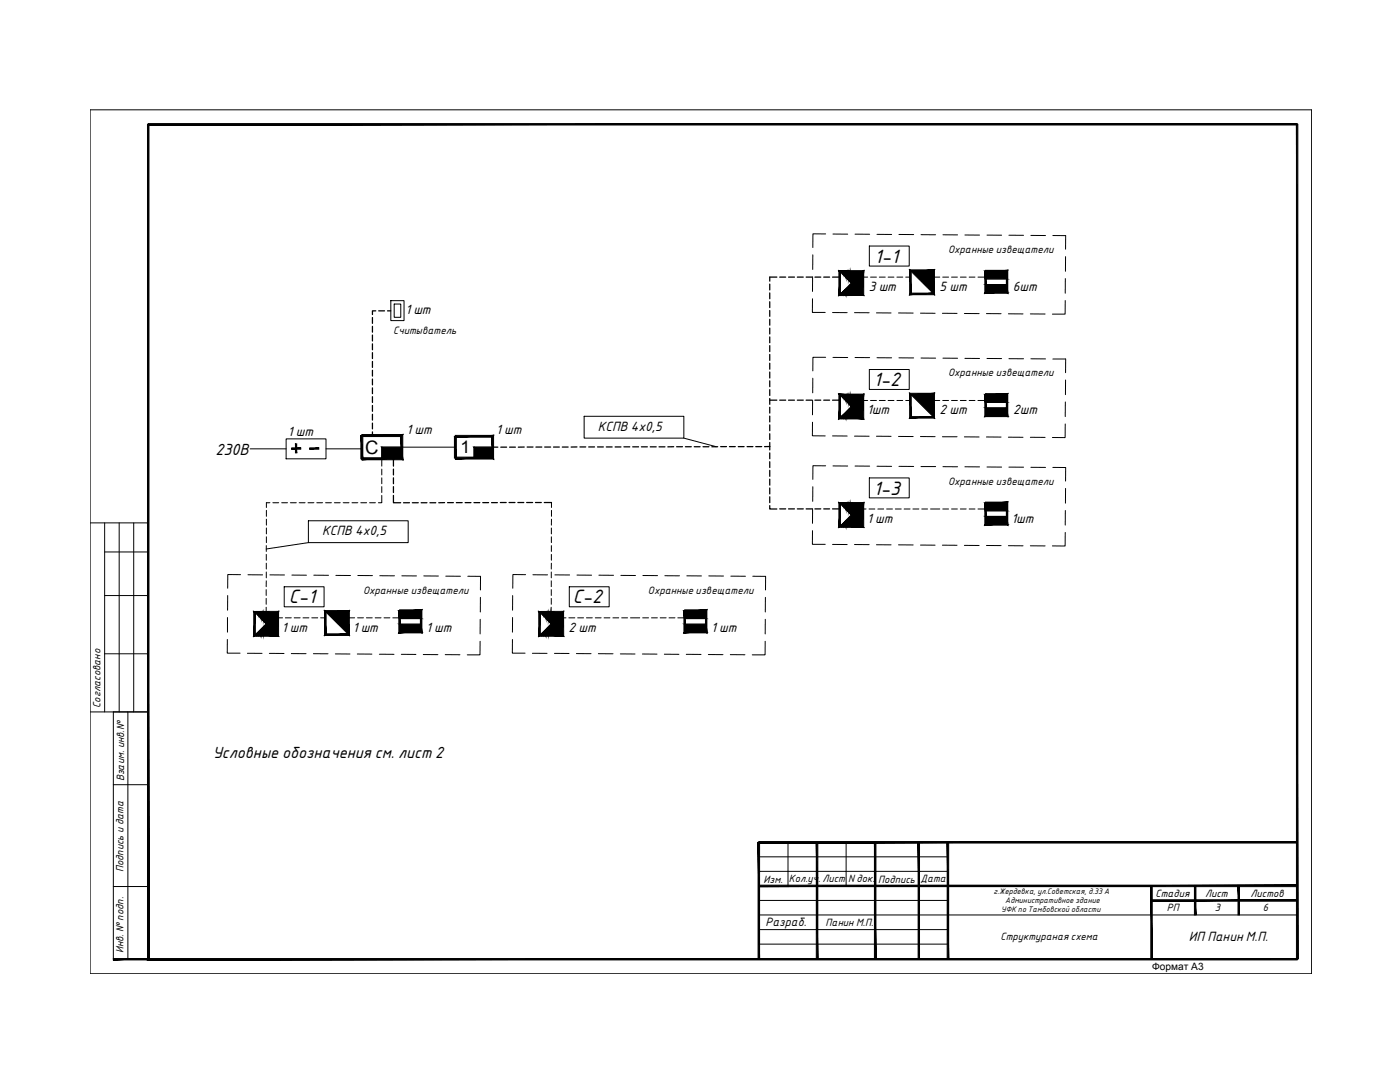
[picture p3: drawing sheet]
<svg xmlns="http://www.w3.org/2000/svg" width="279mm" height="216mm" viewBox="0 0 279 216" stroke-linecap="round" stroke-linejoin="round" font-family="sans-serif">
<!-- layer: DESC -->
<g fill="none" stroke="#000" stroke-width=".2">
<path d="M18 21.9h243.8v172.4h-243.8zM78 60h2.6v4h-2.6zM162.2 59.6l-.1 2.7h2.6M162.2 55.2v3M162.2 50.8v3M164.8 46.7h-2.6v2.7M166.2 46.7h3M170.6 46.7h3M172.2 55.3h1M173.5 49.1h8v4h-8zM173.7 55.3h1.2M175 46.8h2.9"/>
<path d="M175.5 55.3h1.2M177.2 55.3h1.2M179 55.3h1.2M179.4 46.8h2.9M180.8 55.3h.9M183.8 46.8h2.9M186.3 55.3h1.3M188.1 55.3h1.2M188.2 46.8l2.9 .1M189.9 55.3h1.2M191.7 55.3h1.1M192.6 46.9h2.9"/>
<path d="M193.4 55.3h1.2M195.2 55.3h1.2M196.7 54.1h4.3v1.6h-4.3zM196.7 56.8h4.3v1.6h-4.3zM197 46.9h2.9M201.4 46.9l2.9 .1M205.7 47h3M210.1 47h2.6v2.7M212.6 60v2.7h-2.6M212.6 55.6v2.9M212.7 51.2l-.1 2.9M78.7 60.7h1.3v2.6h-1.3z"/>
<path d="M162.2 79.8v3M162.2 75.5v2.9M164.8 71.3h-2.6v2.7M166.2 62.4h2.9M166.2 71.3h3M170.5 62.4h3M170.6 71.3l3 .1M172.2 79.9h1M173.5 73.7h8v4h-8zM173.7 79.9h1.2M174.9 62.4h2.9M175 71.4h2.9"/>
<path d="M175.5 79.9h1.2M177.2 79.9h1.2M179 79.9h1.2M179.3 62.4l2.9 .1M179.4 71.4h2.9M180.8 79.9h.9M183.7 62.5h2.9M183.8 71.4l2.9 .1M186.3 79.9h1.3M188.1 62.5h2.9M188.1 79.9h1.2M188.2 71.5h2.9"/>
<path d="M189.9 79.9h1.2M191.7 79.9h1.1M192.5 62.6h2.9M192.6 71.5h2.9M193.4 79.9h1.2M195.2 79.9h1.2M196.7 78.7h4.3v1.6h-4.3zM196.9 62.6h2.9M197 71.5l2.9 .1M201.2 62.6h3M201.4 71.6h2.9M205.6 62.6l3 .1"/>
<path d="M205.7 71.6h3M210.1 71.6h2.6v2.8M212.7 75.8l-.1 2.9M49.9 89.6h7.2M57.1 87.6h8v4h-8zM65.1 89.6h7.1M76.2 91.6h.1M76.2 98.9v1.4h-.7M76.2 91.6v1.4M76.2 93.6v1.2M76.2 95.3v1.2M76.2 97.1v1.2"/>
<path d="M80.2 89.9h.1M90.9 89.2h-14.7v2.4M94.6 91.4h.1M98.3 89.2h-3.7v2.2M116.6 83.1h19.9v4.3h-19.9zM136.5 87.4l6.5 1.7M162.2 84.3l-.1 2.7h2.6M162.2 97.1v2.9M164.8 92.9h-2.6v2.8M166.2 87h2.9M166.2 93h3M170.5 87h3"/>
<path d="M170.6 93h3M173.5 95.4h8v3.9h-8zM174.9 87l2.9 .1M175 93l2.9 .1M179.3 87.1h2.9M179.4 93.1h2.9M183.7 87.1h2.9M183.8 93.1h2.9M188.1 87.2h2.9M188.2 93.1h2.9M192.5 87.2h2.9M192.6 93.1l2.9 .1"/>
<path d="M196.7 81.4h4.3v1.6h-4.3zM196.9 87.2h2.9M197 93.2h2.9M201.2 87.2l3 .1M201.4 93.2h2.9M205.6 87.3h3M205.7 93.2l3 .1M210.1 93.3h2.6v2.7M212.6 84.6v2.7h-2.6M212.6 80.2v2.9M212.7 97.5l-.1 2.9M18 104.3h11.6"/>
<path d="M20.9 104.3v37.8M20.9 110.1h8.7M20.9 118.8h8.7M23.8 104.3v37.8M26.7 104.3v37.8M45.4 118.8v3M48 114.7l-2.5-.1-.1 2.8M49.5 114.7h2.9M53.1 117.7v1.1M53.1 119.4v1.2M53.1 108.9v1.1M53.1 110.6v1.2"/>
<path d="M53.1 112.4v1.1M53.1 114.1v1.2M53.1 115.9v1.2M53.2 100.3v1M53.2 101.8v1.2M53.2 103.6v1.2M53.2 105.4v1.1M53.2 107.1v1.2M53.2 100.3h.7M53.9 114.7h2.9M54.5 100.3h1.1M56.2 100.3h1.2"/>
<path d="M56.7 117.1h8v4h-8zM57.9 100.3h1.2M58.2 114.8h3M59.7 100.3h1.2M61.5 100.3h1.1M61.5 103.9h20v4.4h-20zM61.5 108.3l-8.4 1.2M62.6 114.8h3M63.2 100.3h1.2M65 100.3h1.1M66.7 100.3h1.2M67 114.8h2.9"/>
<path d="M68.5 100.3h1.2M70.2 100.3h1.2M71.4 114.8l2.9 .1M72 100.3h1.2M73.8 100.3h1.1M75.8 114.9h2.9M80.2 114.9h2.9M84.6 114.9h2.9M89 115h2.9M93.4 115h2.5v2.7M95.9 119.2v2.9M102.3 118.8v3"/>
<path d="M104.9 114.7l-2.5-.1-.1 2.8M106.4 114.7h2.9M110 114.1v1.2M110 115.9v1.2M110 117.7v1.1M110 119.4v1.2M110 105.4v1.1M110 107.1v1.2M110 108.9v1.1M110 110.6v1.2M110 112.4v1.1M110.1 103.6l-.1 1.2"/>
<path d="M110.1 100.3v1M110.1 101.8v1.2M110.7 114.7h3M113.6 117.1h8v4h-8zM115.1 114.8h3M119.5 114.8h2.9M123.9 114.8h2.9M128.3 114.8l2.9 .1M132.7 114.9h2.9M137.1 114.9h2.9M141.4 114.9h3M145.9 115h2.9"/>
<path d="M150.2 115h2.6v2.7M152.8 119.2l-.1 2.9M162.2 105.9l-.1 2.7h2.6M162.2 101.5v2.9M166.2 108.6l2.9 .1M170.5 108.7h3M172.2 101.6h.6M173.4 101.6h1.2M174.9 108.7h2.9M175.2 101.6h1.2M176.9 101.6h1.2M178.7 101.6h1.2"/>
<path d="M179.3 108.7h2.9M180.4 101.6h1.2M182.2 101.6h1.2M183.7 108.8h2.9M184 101.6h1.1M185.7 101.6h1.9M188.1 108.8h2.9M188.1 101.6h1.2M189.9 101.6h1.2M191.7 101.6h1.1M192.5 108.8h2.9M193.4 101.6h1.2"/>
<path d="M195.2 101.6h1.2M196.7 100.3h4.3v1.6h-4.3zM196.7 103h4.3v1.6h-4.3zM196.9 108.8l2.9 .1M201.2 108.9h3M205.6 108.9h3M212.6 106.2v2.8l-2.6-.1M212.6 101.9v2.9M20.9 130.5h8.7M45.4 127.6v2.7h2.5M45.4 123.2v2.9M49.4 130.4h2.9"/>
<path d="M53.1 121.2v1M53.8 130.4h2.9M55.4 123.3h1M57 123.3h1.1M58.1 130.4h3M58.7 123.3h1.2M60.5 123.3h1.2M62.2 123.3h1.2M62.5 130.4l3 .1M64 123.3h.9M66.9 130.5h2.9M69.6 123.3h1.2"/>
<path d="M71.3 130.5h2.9M71.4 123.3h1.1M73.1 123.3h1.2M74.9 123.3h1.1M75.7 130.5l2.9 .1M76.6 123.3h1.2M78.4 123.3h1.2M79.7 121.8h4.3v1.6h-4.3zM79.7 124.6h4.3v1.5h-4.3zM80.1 130.6h2.9M84.5 130.6h2.9M88.9 130.6h2.9"/>
<path d="M95.8 128v2.7h-2.5M95.8 123.6v2.9M102.3 127.6l-.1 2.7h2.6M102.3 123.2v2.9M106.2 130.4h3M110 121.2v1M110.7 130.4h2.9M112.3 123.3h.7M113.5 123.3h1.2M115 130.4h3M115.3 123.3h1.2M117 123.3h1.2"/>
<path d="M118.8 123.3h1.2M119.4 130.4l2.9 .1M120.6 123.3h1.1M122.3 123.3h1.2M123.8 130.5h2.9M124.1 123.3h1.1M125.8 123.3h1.9M128.2 130.5h2.9M128.3 123.3h1.1M130 123.3h1.2M131.8 123.3h1.1M132.6 130.5l2.9 .1"/>
<path d="M133.5 123.3h1.2M135.3 123.3h1.2M136.6 121.8h4.3v1.6h-4.3zM136.6 124.6h4.3v1.5h-4.3zM137 130.6h2.9M141.4 130.6h2.9M145.7 130.6h3M152.7 128v2.7h-2.6M152.7 123.6v2.9M18 142.1h11.6M22.6 142.1v49.3M22.6 156.6h7"/>
<path d="M25.5 142.1v49.3M22.6 176.9h7M151.4 171h37.8M151.4 173.9h37.8M151.4 179.7h37.8M157.3 168.1v8.7M168.9 168.1v8.7M151.4 182.6h107.4M151.4 188.4h37.8M151.4 185.5h37.8"/>
</g>
<g fill="#000" stroke="#000" stroke-width=".2">
<path d="M181.8 54.2h4.4v4.3zM181.8 78.8h4.4v4.3zM65.1 122.1h4.3v4.4z"/>
<path d="M29.4 24.8l.3 166.5v-166.5zM29.4 24.8l.3 166.5-.3 .2zM29.4 191.5l229.5-.2h-229.2zM29.4 191.5l229.5-.2v.2z"/>
<path d="M29.6 24.9h229.3v-.2zM29.6 24.7h229.3l-229.3 .2z"/>
<path d="M168.2 54.3h.3l-.3 .3zM168.5 54.3l-.3 .3h.3z"/>
<path d="M168.5 54.3h.3l-.3 .6zM168.8 54.3l-.3 .6h.3z"/>
<path d="M168.5 58.4v.3h-.3zM168.2 58.4v.3l.3-.3z"/>
<path d="M168.8 54.3h.3l-.3 .9zM169.1 54.3l-.3 .9h.3z"/>
<path d="M168.8 58.1v.6h-.3zM168.5 58.1v.6l.3-.6z"/>
<path d="M169.1 54.3h.3l-.3 1.2zM169.4 54.3l-.3 1.2h.3z"/>
<path d="M169.1 57.8v.9h-.3zM168.8 57.8v.9l.3-.9z"/>
<path d="M169.3 54.3h.3l-.3 1.5zM169.6 54.3l-.3 1.5h.3z"/>
<path d="M169.4 57.5v1.2h-.3zM169.1 57.5v1.2l.3-1.2z"/>
<path d="M169.6 54.3h.3l-.3 1.8zM169.9 54.3l-.3 1.8h.4z"/>
<path d="M169.7 57.2v1.5h-.3zM169.4 57.2v1.5l.3-1.5z"/>
<path d="M169.9 54.3h.3l-.3 4.4zM170.2 54.3l-.3 4.4h.3z"/>
<path d="M170 56.9v1.8h-.4zM169.6 56.9v1.8l.4-1.8z"/>
<path d="M170 56.4l.2 .2-2.5 2.1zM167.7 58.7l.3 .2 2.2-2.3z"/>
<path d="M168 54.1l2.2 2.3-.2 .2zM167.8 54.3l2.2 2.3-2-2.5z"/>
<path d="M170.2 54.3h.3l-.3 4.4zM170.5 54.3l-.3 4.4h.3z"/>
<path d="M170.5 54.3h.3l-.3 4.4zM170.8 54.3l-.3 4.4h.3z"/>
<path d="M170.8 54.3h.3l-.3 4.4zM171.1 54.3l-.3 4.4h.3z"/>
<path d="M171.1 54.3h.3l-.3 4.4zM171.4 54.3l-.3 4.4h.3z"/>
<path d="M171.4 54.3h.3l-.3 4.4zM171.7 54.3l-.3 4.4h.3z"/>
<path d="M171.7 54.3h.3l-.3 4.4zM172 54.3l-.3 4.4h.4z"/>
<path d="M172.4 54v5l-.3-.3zM172.4 54l-.3 .3v4.4zM167.4 54h5l-.3 .3zM167.4 54l.3 .3h4.4zM167.4 54l.3 .3-.3 4.7zM167.7 54.3l-.3 4.7 .3-.3zM167.4 59l.3-.3 4.7 .3zM167.7 58.7l4.7 .3-.3-.3z"/>
<path d="M181.5 53.9l.4 .3 4.6-.3zM181.9 54.2l4.6-.3-.3 .3zM186.5 53.9l-.3 .3 .3 4.6zM186.2 54.2l.3 4.6-.3-.3zM181.5 58.8h5l-.3-.3zM181.5 58.8l.4-.3h4.3zM181.5 53.9v4.9l.4-.3zM181.5 53.9l.4 .3v4.3z"/>
<path d="M196.7 53.9v.3l4.4-.3zM196.7 54.2l4.4-.3-.3 .3zM200.8 54.2l.3 4.3v-4.6zM200.8 54.2l.3 4.3-.3-.3zM196.5 58.5h4.6l-.3-.3zM196.5 58.5l.3-.3h4zM196.5 54.1v4.4l.3-.3zM196.5 54.1h.3v4.1z"/>
<path d="M196.7 54.1l4.3 1.6v-1.6zM196.7 54.1l4.3 1.6h-4.3z"/>
<path d="M196.7 56.8l4.3 1.6v-1.6zM196.7 56.8l4.3 1.6h-4.3z"/>
<path d="M168.2 78.9h.3l-.3 .4zM168.5 78.9l-.3 .4h.3z"/>
<path d="M168.5 78.9h.3l-.3 .6zM168.8 78.9l-.3 .6h.3z"/>
<path d="M168.8 78.9h.3l-.3 .9zM169.1 78.9l-.3 .9h.3z"/>
<path d="M169.1 78.9h.3l-.3 1.2zM169.4 78.9l-.3 1.2h.3z"/>
<path d="M169.3 78.9h.3l-.3 1.5zM169.6 78.9l-.3 1.5h.3z"/>
<path d="M169.6 78.9h.3l-.3 1.8zM169.9 78.9l-.3 1.8h.4z"/>
<path d="M169.9 78.9h.3l-.3 4.4zM170.2 78.9l-.3 4.4h.3z"/>
<path d="M170.2 78.9h.3l-.3 4.4zM170.5 78.9l-.3 4.4h.3z"/>
<path d="M170.5 78.9h.3l-.3 4.4zM170.8 78.9l-.3 4.4h.3z"/>
<path d="M170.8 78.9h.3l-.3 4.4zM171.1 78.9l-.3 4.4h.3z"/>
<path d="M171.1 78.9h.3l-.3 4.4zM171.4 78.9l-.3 4.4h.3z"/>
<path d="M171.4 78.9h.3l-.3 4.4zM171.7 78.9l-.3 4.4h.3z"/>
<path d="M171.7 78.9h.3l-.3 4.4zM172 78.9l-.3 4.4h.4z"/>
<path d="M181.5 78.5l.4 .3 4.6-.3zM181.9 78.8l4.6-.3-.3 .3zM186.5 78.5l-.3 .3 .3 4.6zM186.2 78.8l.3 4.6-.3-.3zM181.5 83.4h5l-.3-.3zM181.5 83.4l.4-.3h4.3zM181.5 78.5v4.9l.4-.3zM181.5 78.5l.4 .3v4.3z"/>
<path d="M196.7 78.6v.2l4.4-.2zM196.7 78.8l4.4-.2-.3 .2zM201.1 78.6l-.3 .2 .3 4.3zM200.8 78.8l.3 4.3-.3-.2zM196.5 83.1h4.6l-.3-.2zM196.5 83.1l.3-.2h4zM196.5 78.7v4.4l.3-.2zM196.5 78.7h.3v4.2z"/>
<path d="M196.7 78.7l4.3 1.6v-1.6zM196.7 78.7l4.3 1.6h-4.3z"/>
<path d="M58.2 89.4v.2l1.8-.2zM58.2 89.6l1.8-.2v.2z"/>
<path d="M59 88.6l.2 1.8v-1.8zM59 88.6l.2 1.8h-.2z"/>
<path d="M61.8 89.4v.2l1.8-.2zM61.8 89.6l1.8-.2v.2z"/>
<path d="M72.2 86.7v.4l8.2-.4zM72.2 87.1l8.2-.4-.4 .4zM80.4 86.7l-.4 .4 .4 4.6zM80 87.1l.4 4.6-.4-.4zM72.2 91.7h8.2l-.4-.4zM72.2 91.3h7.8l-7.8 .4z"/>
<path d="M72 86.9l.4 4.7v-4.7zM72 86.9l.4 4.7h-.4z"/>
<path d="M76.2 89.2l4 2.4v-2.4zM76.2 89.2l4 2.4h-4z"/>
<path d="M90.9 86.9v.3l7.6-.3zM90.9 87.2l7.6-.3-.4 .3zM98.5 86.9l-.4 .3 .4 4.4zM98.1 87.2l.4 4.4-.4-.4zM90.9 91.6h7.6l-.4-.4zM90.9 91.2h7.2l-7.2 .4z"/>
<path d="M90.7 87.1l.4 4.3v-4.3zM90.7 87.1l.4 4.3h-.4z"/>
<path d="M94.6 89.2l3.7 2.2v-2.2zM94.6 89.2l3.7 2.2h-3.7z"/>
<path d="M168.5 83v.3h-.3zM168.2 83v.3l.3-.3z"/>
<path d="M168.8 82.7v.6h-.3zM168.5 82.7v.6l.3-.6z"/>
<path d="M169.1 82.4v1h-.3zM168.8 82.4v1l.3-1z"/>
<path d="M169.4 82.1v1.2h-.3zM169.1 82.1v1.2l.3-1.2z"/>
<path d="M169.7 81.8v1.5h-.3zM169.4 81.8v1.5l.3-1.5z"/>
<path d="M170 81.5v1.8h-.4zM169.6 81.5v1.8l.4-1.8z"/>
<path d="M170 81l.2 .2-2.5 2.1zM167.7 83.3l.3 .2 2.2-2.3z"/>
<path d="M168 78.7l2.2 2.3-.2 .2zM167.8 78.9l2.2 2.3-2-2.5z"/>
<path d="M172.4 78.6v5l-.3-.3zM172.1 78.9v4.4l.3-4.7zM167.4 78.6h5l-.3 .3zM167.4 78.6l.3 .3h4.4zM167.4 78.6l.3 .3-.3 4.7zM167.7 78.9l-.3 4.7 .3-.3zM167.4 83.6l.3-.3 4.7 .3zM167.7 83.3l4.7 .3-.3-.3z"/>
<path d="M196.7 81.4l4.3 1.6v-1.6zM196.7 81.4l4.3 1.6h-4.3z"/>
<path d="M168.2 100.5h.3l-.3 .4zM168.5 100.5l-.3 .4h.3z"/>
<path d="M168.5 100.5h.3l-.3 .7zM168.8 100.5l-.3 .7h.3z"/>
<path d="M168.5 104.6v.4h-.3zM168.2 104.6v.4l.3-.4z"/>
<path d="M168.8 100.5h.3l-.3 1zM169.1 100.5l-.3 1h.3z"/>
<path d="M168.8 104.3v.7h-.3zM168.5 104.3v.7l.3-.7z"/>
<path d="M169.1 100.5h.3l-.3 1.3zM169.4 100.5l-.3 1.3h.3z"/>
<path d="M169.1 104.1v.9h-.3zM168.8 104.1v.9l.3-.9z"/>
<path d="M169.3 100.5h.3l-.3 1.6zM169.6 100.5l-.3 1.6h.3z"/>
<path d="M169.4 103.7v1.3h-.3zM169.1 103.7v1.3l.3-1.3z"/>
<path d="M169.6 100.5h.3l-.3 1.9zM169.9 100.5l-.3 1.9 .4-.1z"/>
<path d="M169.7 103.4v1.6h-.3zM169.4 103.4v1.6l.3-1.6z"/>
<path d="M169.9 100.5h.3l-.3 4.5zM170.2 100.5l-.3 4.5h.3z"/>
<path d="M170 103.2v1.8h-.4zM169.6 103.2v1.8l.4-1.8z"/>
<path d="M170 102.7l.2 .2-2.5 2zM167.7 104.9l.3 .2 2.2-2.2z"/>
<path d="M168 100.4l2.2 2.2-.2 .2zM168 100.4l-.2 .2 2.2 2.2z"/>
<path d="M170.2 100.5h.3l-.3 4.5zM170.5 100.5l-.3 4.5h.3z"/>
<path d="M170.5 100.5h.3l-.3 4.5zM170.8 100.5l-.3 4.5h.3z"/>
<path d="M170.8 100.5h.3l-.3 4.5zM171.1 100.5l-.3 4.5h.3z"/>
<path d="M171.1 100.5h.3l-.3 4.5zM171.4 100.5l-.3 4.5h.3z"/>
<path d="M171.4 100.5h.3l-.3 4.5zM171.7 100.5l-.3 4.5h.3z"/>
<path d="M171.7 100.5h.3l-.3 4.5zM172 100.5l-.3 4.5h.4z"/>
<path d="M172.4 100.3v4.9l-.3-.3zM172.4 100.3l-.3 .3v4.3zM167.4 100.3h5l-.3 .3zM167.4 100.3l.3 .3h4.4zM167.4 100.3l.3 .3-.3 4.6zM167.7 100.6l-.3 4.6 .3-.3zM167.4 105.2l.3-.3 4.7 .3zM167.7 104.9l4.7 .3-.3-.3z"/>
<path d="M196.7 100.2v.3l4.4-.3zM196.7 100.5l4.4-.3-.3 .3zM201.1 100.2l-.3 .3 .3 4.3zM200.8 100.5l.3 4.3-.3-.3zM196.5 104.8h4.6l-.3-.3zM196.5 104.8l.3-.3h4zM196.5 100.3v4.5l.3-.3zM196.5 100.3h.3v4.2z"/>
<path d="M196.7 100.3l4.3 1.6v-1.6zM196.7 100.3l4.3 1.6h-4.3z"/>
<path d="M196.7 103l4.3 1.6v-1.6zM196.7 103l4.3 1.6h-4.3z"/>
<path d="M51.4 122.2h.3l-.3 .4zM51.7 122.2l-.3 .4h.3z"/>
<path d="M51.7 122.3h.3l-.3 .6zM52 122.3l-.3 .6h.3z"/>
<path d="M51.7 126.4v.3h-.3zM51.4 126.4v.3l.3-.3z"/>
<path d="M52 122.3h.3l-.3 .9zM52.3 122.3l-.3 .9h.3z"/>
<path d="M52 126.1v.6h-.3zM51.7 126.1v.6l.3-.6z"/>
<path d="M52.3 122.2h.3l-.3 1.3zM52.6 122.2l-.3 1.3h.3z"/>
<path d="M52.3 125.8v.9h-.3zM52 125.8v.9l.3-.9z"/>
<path d="M52.5 122.2h.4l-.3 1.6zM52.9 122.2l-.3 1.6h.3z"/>
<path d="M52.6 125.4v1.3h-.3zM52.3 125.4v1.3l.3-1.3z"/>
<path d="M52.9 122.3h.3l-.3 1.8zM53.2 122.3l-.3 1.8h.3z"/>
<path d="M52.9 125.2v1.5h-.3zM52.6 125.2v1.5l.3-1.5z"/>
<path d="M53.1 122.2h.3l-.3 4.5zM53.4 122.2l-.3 4.5h.3z"/>
<path d="M53.2 124.9v1.8h-.3zM52.9 124.9v1.8l.3-1.8z"/>
<path d="M53.2 124.4l.2 .2-2.4 2zM51 126.6l.2 .3 2.2-2.3z"/>
<path d="M51.2 122.1l2.2 2.2-.2 .3zM51.2 122.1l-.2 .2 2.2 2.3z"/>
<path d="M53.4 122.2h.3l-.3 4.5zM53.7 122.2l-.3 4.5h.3z"/>
<path d="M53.7 122.2h.3l-.3 4.5zM54 122.2l-.3 4.5h.3z"/>
<path d="M54 122.2h.3l-.2 4.5zM54.3 122.2l-.2 4.5h.2z"/>
<path d="M54.3 122.2h.3l-.3 4.5zM54.6 122.2l-.3 4.5h.3z"/>
<path d="M54.6 122.2h.4l-.3 4.5zM55 122.2l-.3 4.5h.3z"/>
<path d="M55 122.2h.3l-.3 4.5zM55.3 122.2l-.3 4.5h.3z"/>
<path d="M55.6 122v4.9l-.3-.3zM55.6 122l-.3 .3v4.3zM50.6 122h5l-.3 .3zM50.6 122l.3 .3h4.4zM50.6 122l.3 .3-.3 4.7zM50.9 122.3l-.3 4.7 .4-.4zM50.6 127l.4-.4 4.6 .3zM51 126.6l4.6 .3-.3-.3z"/>
<path d="M64.8 121.8l.3 .4 4.6-.4zM65.1 122.2l4.6-.4-.3 .4zM69.7 121.8l-.3 .4 .3 4.6zM69.4 122.2l.3 4.6-.3-.3zM64.8 126.8h4.9l-.3-.3zM64.8 126.8l.3-.3h4.3zM64.8 121.8v5l.3-.3zM64.8 121.8l.3 .4v4.3z"/>
<path d="M79.7 121.7v.3l4.5-.3zM79.7 122l4.5-.3-.3 .3zM84.2 121.7l-.3 .3 .3 4.3zM83.9 122l.3 4.3-.3-.3zM79.6 126.3h4.6l-.3-.3zM79.6 126.3l.3-.3h4zM79.6 121.8v4.5l.3-.3zM79.6 121.8h.3v4.2z"/>
<path d="M79.7 121.8l4.3 1.6v-1.6zM79.7 121.8l4.3 1.6h-4.3z"/>
<path d="M79.7 124.6l4.3 1.5v-1.5zM79.7 124.6l4.3 1.5h-4.3z"/>
<path d="M108.3 122.2h.3l-.3 .4zM108.6 122.2l-.3 .4h.3z"/>
<path d="M108.6 122.3h.3l-.3 .6zM108.9 122.3l-.3 .6h.3z"/>
<path d="M108.6 126.4v.3h-.3zM108.3 126.4v.3l.3-.3z"/>
<path d="M108.9 122.3h.3l-.3 .9zM109.2 122.3l-.3 .9h.3z"/>
<path d="M108.9 126.1v.6h-.3zM108.6 126.1v.6l.3-.6z"/>
<path d="M109.2 122.2h.3l-.3 1.3zM109.5 122.2l-.3 1.3h.3z"/>
<path d="M109.2 125.8v.9h-.3zM108.9 125.8v.9l.3-.9z"/>
<path d="M109.4 122.2h.4l-.4 1.6zM109.8 122.2l-.4 1.6h.4z"/>
<path d="M109.5 125.4v1.3h-.3zM109.2 125.4v1.3l.3-1.3z"/>
<path d="M109.7 122.3h.4l-.3 1.8zM110.1 122.3l-.3 1.8h.3z"/>
<path d="M109.8 125.2v1.5h-.3zM109.5 125.2v1.5l.3-1.5z"/>
<path d="M110 122.2h.3l-.3 4.5zM110.3 122.2l-.3 4.5h.3z"/>
<path d="M110.1 124.9v1.8h-.3zM109.8 124.9v1.8l.3-1.8z"/>
<path d="M110.1 124.4l.2 .2-2.4 2zM107.9 126.6l.2 .3 2.2-2.3z"/>
<path d="M110.3 122.2h.3l-.3 4.5zM110.6 122.2l-.3 4.5h.3z"/>
<path d="M108.1 122.1l2.2 2.2-.2 .3zM107.9 122.3l2.2 2.3-2-2.5z"/>
<path d="M110.6 122.2h.3l-.3 4.5zM110.9 122.2l-.3 4.5h.3z"/>
<path d="M110.9 122.2h.3l-.3 4.5zM111.2 122.2l-.3 4.5h.3z"/>
<path d="M111.2 122.2h.3l-.3 4.5zM111.5 122.2l-.3 4.5h.3z"/>
<path d="M111.5 122.2h.4l-.4 4.5zM111.9 122.2l-.4 4.5h.4z"/>
<path d="M111.8 122.2h.4l-.3 4.5zM112.2 122.2l-.3 4.5h.3z"/>
<path d="M112.5 122v4.9l-.3-.3zM112.5 122l-.3 .3v4.3zM107.5 122h5l-.3 .3zM107.5 122l.3 .3h4.4zM107.5 122l.3 .3-.3 4.7zM107.8 122.3l-.3 4.7 .3-.4zM107.8 126.6l4.7 .3-5 .1zM107.8 126.6l4.7 .3-.3-.3z"/>
<path d="M136.6 121.7v.3l4.5-.3zM136.6 122l4.5-.3-.3 .3zM141.1 121.7l-.3 .3 .3 4.3zM140.8 122l.3 4.3-.3-.3zM136.5 126.3h4.6l-.3-.3zM136.8 126h4l-4.3 .3zM136.5 121.8v4.5l.3-.3zM136.5 121.8h.3v4.2z"/>
<path d="M136.6 121.8l4.3 1.6v-1.6zM136.6 121.8l4.3 1.6h-4.3z"/>
<path d="M136.6 124.6l4.3 1.5v-1.5zM136.6 124.6l4.3 1.5h-4.3z"/>
<path d="M151.4 176.6v.3l107.4-.3zM151.4 176.9l107.4-.3v.3z"/>
<path d="M151.4 167.9v.3l107.4-.3zM151.4 168.2l107.4-.3v.3z"/>
<path d="M151.3 168.1l.3 23.2v-23.2zM151.3 168.1l.3 23.2h-.3z"/>
<path d="M162.9 168.1l.3 23.3v-23.3zM162.9 168.1l.3 23.3h-.3z"/>
<path d="M174.5 168.1l.3 23.2v-23.2zM174.5 168.1l.3 23.2h-.3z"/>
<path d="M183.2 168.1l.3 23.2v-23.2zM183.2 168.1l.3 23.2h-.3z"/>
<path d="M189 168.1l.3 23.2v-23.2zM189 168.1l.3 23.2h-.3z"/>
<path d="M229.8 179.5v.3l29-.3zM229.8 179.8l29-.3v.3z"/>
<path d="M22.6 191.3v.2l7-.2zM22.6 191.5l7-.2v.2z"/>
<path d="M229.7 176.8v14.6h.2zM229.7 176.8h.2v14.6z"/>
<path d="M238.4 176.8v5.8h.3zM238.4 176.8h.3v5.8z"/>
<path d="M247.1 176.8v5.8h.3zM247.1 176.8h.3v5.8z"/>
<path d="M258.7 24.8v166.6h.3zM258.7 24.8h.3v166.6z"/>
</g>
<!-- layer: BLK_12_THHN -->
<g fill="none" stroke="#000" stroke-width=".25">
<path d="M153.6 56.7v1.2M153.6 58.4v1.2M155 55.3h-1.4v.8M155.6 55.3h1.2M157.4 55.3h1.2M159.1 55.3h1.2M160.9 55.3h1.2M162.6 55.3h1.2M164.4 55.3h1.2M166.2 55.3h1.4M74.3 63.4v1.1M74.3 65.1v1.2"/>
<path d="M74.3 66.9v1.1M74.3 68.6v1.2M74.3 70.4v1.2M74.3 72.1v1.2M74.3 73.9v1.1M74.3 75.6v1.2M74.3 77.4v1.2M74.3 79.1v1.2M75 62h-.7v.8M75.6 62h1.1M77.3 62h.7M153.6 60.2v1.2"/>
<path d="M153.6 62v1.1M153.6 63.7v1.2M153.6 65.5v1.1M153.6 67.2v1.2M153.6 69v1.2M153.6 70.7v1.2M153.6 72.5v1.2M153.6 74.2v1.2M153.6 76v1.2M153.6 77.8v1.1M153.6 79.5v1.2M153.6 79.8h1.4"/>
<path d="M155.6 79.8h1.2M157.4 79.8h1.2M159.1 79.8h1.2M160.9 79.8h1.1M162.6 79.8h1.2M164.4 79.8h1.2M166.2 79.8h1.4M74.3 80.9v1.2M74.3 82.7v1.1M74.3 84.4v1.2M74.3 86.2v.7M78.5 98.9v1.4h1.5"/>
<path d="M78.5 91.6v1.4M78.5 93.6v1.2M78.5 95.3v1.2M78.5 97.1v1.2M98.3 89.2h1M99.9 89.2h1.2M101.7 89.2h1.2M104.6 89.2h-1.2M105.2 89.2h1.2M106.9 89.2h1.2M108.7 89.2h1.2M110.5 89.2h1.1"/>
<path d="M112.2 89.2h1.2M115.1 89.2h-1.1M115.7 89.2h1.2M117.5 89.2h1.2M119.2 89.2h1.2M121 89.2h1.2M122.8 89.2h1.1M124.5 89.2h1.2M126.3 89.2h1.1M128 89.2h1.2M129.8 89.2h1.2M131.5 89.2h1.2"/>
<path d="M134.4 89.1l-1.1 .1M135 89.1h1.2M136.8 89.1h1.2M138.5 89.1h1.2M140.3 89.1h1.2M142.1 89.1h1.1M143.8 89.1h1.2M145.6 89.1h1.1M147.3 89.1h1.2M149.1 89.1h1.2M150.8 89.1h1.2M153.6 89.1h-1"/>
<path d="M153.6 81.3v1.1M153.6 83v1.2M153.6 84.8v1.1M153.6 86.5v1.2M153.6 88.3v1.5M153.6 90.4v1.1M153.6 92.1v1.2M153.6 93.9v1.1M153.6 95.6v1.2M153.6 97.4v1.2M153.6 99.1v1.2M80.5 100.3h1.2"/>
<path d="M82.3 100.3h1.2M84 100.3h1.2M85.8 100.3h1.2M88.7 100.3h-1.1M89.3 100.3h1.2M91.1 100.3h1.1M92.8 100.3h1.2M94.6 100.3h1.2M96.3 100.3h1.2M98.1 100.3h1.2M99.9 100.3h1.1M101.6 100.3h1.2"/>
<path d="M103.3 100.3h1.2M105.1 100.3h1.2M106.9 100.3h1.1M108.6 100.3h1.5M153.6 100.9v.7h1.4M155.6 101.5h1.2M157.4 101.5h1.2M159.1 101.5h1.2M160.9 101.5h1.2M162.6 101.5h1.2M164.4 101.5h1.2M166.2 101.5h1.4"/>
</g>
<g font-size="3.7">
<text x="174.5" y="52.4">1-1</text>
<text x="174.3" y="77">1-2</text>
<text x="72.8" y="90.6">C</text>
<text x="174.3" y="98.7">1-3</text>
<text x="57.7" y="120.4">C-1</text>
<text x="114.3" y="120.4">C-2</text>
</g>
<text font-size="3.5" x="91.9" y="90.5">1</text>
<g font-size="3.1">
<text x="43" y="90.8">230В</text>
<text x="42.5" y="151.3">Условные обозначения см. лист 2</text>
</g>
<g font-size="2.6">
<text x="173.4" y="58.1">3 шт</text>
<text x="187.5" y="58.1">5 шт</text>
<text x="202.1" y="58.1">6шт</text>
<text x="80.9" y="62.7">1 шт</text>
<text x="173.1" y="82.7">1шт</text>
<text x="187.5" y="82.7">2 шт</text>
<text x="202.2" y="82.7">2шт</text>
<text x="57.5" y="87">1 шт</text>
<text x="81.1" y="86.5">1 шт</text>
<text x="99.1" y="86.5">1 шт</text>
<text x="119.3" y="85.9">КСПВ 4х0,5</text>
<text x="64.3" y="106.8">КСПВ 4х0,5</text>
<text x="173.1" y="104.3">1 шт</text>
<text x="201.9" y="104.3">1шт</text>
<text x="56.3" y="126.1">1 шт</text>
<text x="70.4" y="126.1">1 шт</text>
<text x="85.1" y="126.1">1 шт</text>
<text x="113.5" y="126.1">2 шт</text>
<text x="142" y="126.1">1 шт</text>
<text x="237.3" y="187.8">ИП Панин М.П.</text>
</g>
<text font-size="2.3" x="152.8" y="184.8">Разраб.</text>
<g font-size="2.1">
<text x="189.2" y="50.5">Охранные извещатели</text>
<text x="78.4" y="66.6">Считыватель</text>
<text x="189.2" y="75.1">Охранные извещатели</text>
<text x="189.2" y="96.7">Охранные извещатели</text>
<text x="72.4" y="118.5">Охранные извещатели</text>
<text x="129.3" y="118.5">Охранные извещатели</text>
</g>
<g font-size="2">
<text x="20" y="141.2" transform="rotate(-90 20 141.2)">Cогласовано</text>
<text x="24.8" y="155.9" transform="rotate(-90 24.8 155.9)">Взаим. инв.№</text>
<text x="24.7" y="174.1" transform="rotate(-90 24.7 174.1)">Подпись и дата</text>
<text x="152.4" y="176.2">Изм.</text>
<text x="157.4" y="176">Кол.уч.</text>
<text x="164.1" y="176.1">Лист</text>
<text x="169.3" y="176.1">N док.</text>
<text x="175.3" y="176.2">Подпись</text>
<text x="183.7" y="176">Дата</text>
<text x="230.6" y="179">Стадия</text>
<text x="240.5" y="178.9">Лист</text>
<text x="249.6" y="178.9">Листов</text>
<text x="164.8" y="184.8">Панин М.П.</text>
<text x="232.8" y="181.7">РП</text>
<text x="242.4" y="181.7">3</text>
<text x="252" y="181.7">6</text>
<text x="24.7" y="190.2" transform="rotate(-90 24.7 190.2)">Инв. № подп.</text>
<text x="199.7" y="187.5">Структураная схема</text>
<text x="229.9" y="193.5">Формат А3</text>
</g>
<g font-size="1.5">
<text x="198.3" y="178.4">г.Жердевка, ул.Советская, д.33 А</text>
<text x="199.8" y="182.1">УФК по Тамбовской области</text>
<text x="200.6" y="180.2">Административное здание</text>
</g>
</svg>
